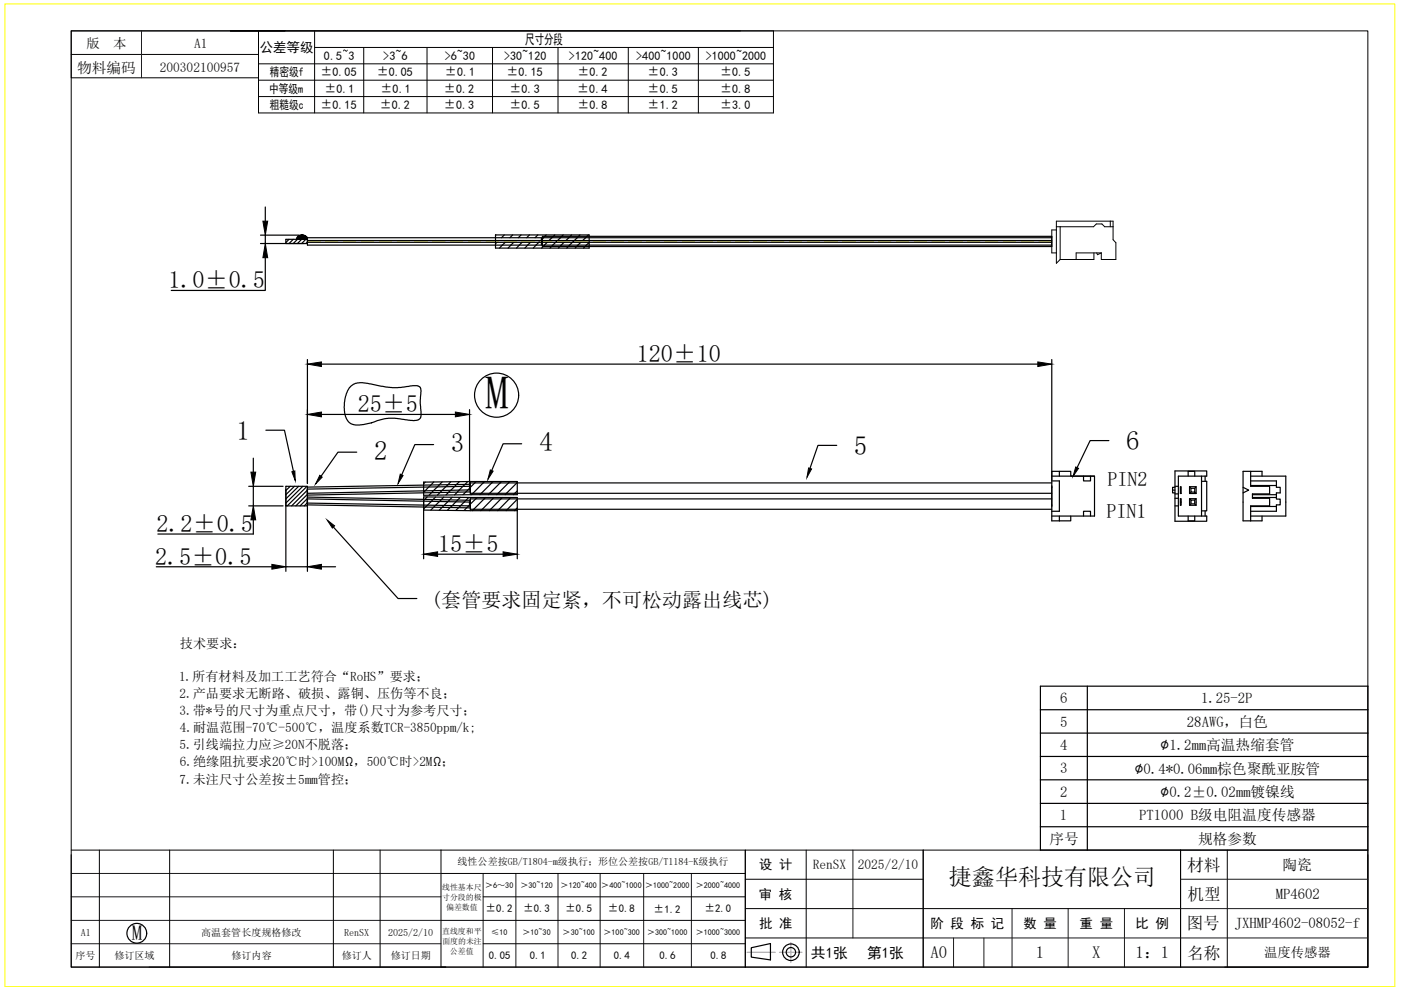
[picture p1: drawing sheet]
<svg xmlns="http://www.w3.org/2000/svg" width="297mm" height="210mm" viewBox="0 0 297 210" stroke-linecap="round" stroke-linejoin="round" font-family="sans-serif">
<g fill="none" stroke="#030000" stroke-width=".21">
<path d="M15.1 6.5h274.9v198.5h-274.9zM15.1 6.5h39.7v10h-39.7zM15.1 11.5h39.7M54.8 6.5h109.2v17.4h-109.2zM54.8 17h109.2M54.8 13.5h109.2M60.4 6.5h-11.6h108.2M66.7 6.5v17.4M66.7 10.1h97.3M77.1 10.1v13.8M90.5 10.1v13.8M104.4 10.1v13.8"/>
<path d="M118.3 10.1v13.8M133.2 10.1v13.8M148.1 10.1v13.8M54.8 20.5h109.2M93.5 180.2v24.8M158 180.2v24.8M158 198.9h37.7M158 192.6h92.3M158 186.4h37.7M170.9 180.2v24.8M195.7 180.2h-37.7v24.8M195.7 180.2v24.8h94.3"/>
<path d="M195.7 180.2h94.3v24.8M195.7 180.2v24.8h-37.7M250.3 180.2v24.8M260.2 180.2v24.8M290 181.2v23.8h-30.3"/>
</g>
<g fill="none" stroke="#171823" stroke-width=".21">
<path d="M30 6.5v10M15.1 195.1h78.4M15.1 190.1h78.4M15.1 185.2h78.4M102.4 185.2v19.8M180.8 180.2v18.7M195.7 198.9h94.3M202.2 198.9v6.1M208.6 198.9v6.1M214.6 192.6v12.4M226.5 192.6v12.4M238.4 192.6v12.4"/>
<path d="M250.3 192.6h39.7M250.3 186.4h39.7M15.1 200.1h78.4M31.6 205h62.9"/>
</g>
<path d="M1 .8h294.7v208.4h-294.7z" fill="none" stroke="#ff0" stroke-width=".21"/>
<!-- layer: l -->
<path d="M109.4 185.2v19.8M118.3 185.2v19.8M127.2 185.2v19.8M136.5 185.2v19.8M146.6 185.2v19.8" fill="none" stroke="#171823" stroke-width=".21"/>
<!-- layer: 0 -->
<path d="M15.1 180.2h142.9M15.1 181.2v23.8h142.9M21.1 180.2v24.8M36 180.2v24.8M70.7 180.2v24.8M80.6 180.2v24.8M93.5 195.1h64.5M93.5 185.2h64.5M102.4 190.1h55.6M102.4 200.1h55.6" fill="none" stroke="#030000" stroke-width=".21"/>
<path d="M167.7 199.8v4.3M158.4 201.9h6M165.3 201.9h4.7" fill="none" stroke="#f0f" stroke-width=".25"/>
<g fill="none" stroke="#000" stroke-width=".25">
<path d="M159.3 200.9l4.1-.8v3.4l-4.1-.6z"/>
<circle cx="167.7" cy="201.9" r="1.76"/>
<circle cx="167.7" cy="201.9" r=".99"/>
</g>
<!-- layer: l -->
<path d="M220.6 155.4h69.5M220.6 150.5h69.5M230.5 145.5v34.7M290.1 145.5h-69.5v34.7M220.6 175.3h69.5M220.6 170.3h69.5M220.6 165.3h69.5M220.6 160.4h69.5" fill="none" stroke="#000" stroke-width=".25"/>
<g fill="none" stroke="#000" stroke-width=".25">
<path d="M55.2 49.9h8.2M55.2 51.6h9.4M56.2 54.6v7h-19.9M56.2 43.9v3M56.2 49.9v1.7M60.6 50.7h4.6v.9h-4.6zM61.3 50.7l-.7 .7M62.2 50.7l-.9 .9M62.9 50.7a1.15 1.15 0 0 1 1.2-.9 1.15 1.15 0 0 1 1.1 .9M63.1 50.7l-.9 .9M64 50.7l-.9 .9M64.8 50.7l-.8 .9"/>
<path d="M65.2 50.4h49.6v1.6h-49.6zM65.2 51h157.8M105.1 49.8h19.8v2.8h-19.8zM105.1 49.8v.1M105.7 51l-.6 .7M106.9 49.8l-.6 .6M107.5 51l-1.6 1.6M108.7 49.8l-.6 .6M109.3 51l-1.6 1.6M110.5 49.8l-.6 .6M111.1 51l-1.6 1.6M112.3 49.8l-.6 .6"/>
<path d="M112.8 51l-1.5 1.6M114 49.8l-.6 .6M114.6 51l-1.5 1.6M115 50.1h108v2.2h-108zM115 52h108M115 50.4h108M115.8 49.8l-1 1M117.6 49.8l-2.8 2.8M119.4 49.8l-2.8 2.8M121.2 49.8l-2.8 2.8M123 49.8l-2.8 2.8M124.7 49.8l-2.8 2.8"/>
<path d="M124.9 51.4l-1.2 1.2M223 51.4l-157.8-.1-.4 .3M65.2 76.2v26.3M68.1 77.2h151.9M223 76.2v25.6M53.7 97.1v3M56.4 91.2h3.9l1.9 8.7M68.1 87.9h28.4M74.1 82.2l.2-.3a3.9 3.9 0 0 1 3.9-.5l5 .8h1.7l2.6-.4h1a1.14 1.14 0 0 1 .7 1.6l-.1 2.2 .2 2.6-.2 .4-.4 .4-.4 .1-2.3-.1a9.9 9.9 0 0 0-6.6 .4l-2.6 .6a2.66 2.66 0 0 1-3.3-1.2l-.1-.1a7.7 7.7 0 0 1 .7-6.5zM75.6 95.9h-3.9l-3.6 5.1M91.9 94.3h-3.9l-2.8 6.4M99.6 86.9v17l-34.4 .7"/>
<path d="M110.6 94.1h-3.9l-2.4 5.7M177.4 94.4h-4l-1.7 4.9M235.1 93.4h-4l-2.7 5.7M52.7 103.1h7.3M52.7 107.3h7.3M53.7 110.2v3h-20.2M53.7 103.1v4.2M60.6 103.1h4.6v4.2h-4.6zM60.6 103.1h.1M60.6 103.7v17.4M61.5 103.1l-.9 .9M62.4 103.1l-1.8 1.8"/>
<path d="M63.3 103.1l-2.7 2.7M64.2 103.1l-3.6 3.6M65.1 103.1l-4.2 4.2M65.2 103.9l-3.4 3.4M65.2 104.8l-2.5 2.5M65.2 105.7l-1.6 1.6M65.2 106.6l-.7 .7M65.2 103.6v17.5M65.2 105.8l34.4 .7M65.2 105.4l34.5 .7M65.2 106.7l34.4 .6M65.2 107l34.5 .7"/>
<path d="M70.7 111.7l13.7 15.2h4M89.8 102.2l19.9-.1v2.8l-19.9 .1zM89.8 118.5v-13.1l19.9 .1v13M89.8 108.1l19.9 .2M90.2 102.2l-.4 .4M90.6 105.4l-.8 .7M92 102.2l-2.2 2.1M92.4 105.4l-2.6 2.5M92.8 117.5h13.9M93.8 102.2l-2.8 2.8M94.1 105.4l-2.8 2.7M95.6 102.1l-2.9 2.9"/>
<path d="M95.9 105.4l-2.8 2.8M97.4 102.1l-2.8 2.8M97.6 105.4l-2.7 2.8M99.2 102.1l-2.8 2.8M99.4 105.5l-2.8 2.7M99.6 107.3v-.8v.8M99.6 103.5h.1v1.1M99.6 103.1l-34.4 .6M99.7 105.8v1.1h-.1M99.7 102.4h123.3M99.7 104.6h123.3M99.7 105.8v2.2h123.3"/>
<path d="M99.7 105.8h123.3M99.7 102.7l-34.5 .6M99.7 104.3l-34.5 .7M99.7 102.1v2.5M101 102.1l-2.8 2.8M101.2 105.5l-2.8 2.7M102.8 102.1l-2.8 2.8M102.9 105.5l-2.8 2.8M104.5 102.1l-2.7 2.8M104.7 105.5l-2.8 2.8M106.3 102.1l-2.8 2.8M106.5 105.5l-2.8 2.8"/>
<path d="M108.1 102.1l-2.8 2.8M108.3 105.5l-2.8 2.8M109.7 105.9l-2.4 2.4M109.7 107.7l-.6 .6M109.7 102.3l-2.6 2.6M109.7 104.1l-.8 .8M223 103v4.5M33.1 120.2h24.5M60.6 120.2h4.6M68.1 120.2h3M290 145.5v34.7h-69.4"/>
<circle cx="105.3" cy="83.8" r="4.7"/>
<circle cx="29" cy="197.9" r="2.1"/>
</g>
<!-- layer: 0 -->
<g fill="none" stroke="#000" stroke-width=".25">
<path d="M224.6 99.9v1.1M249.1 99.9h6.7v1.1h-6v8.4h6v1.1h-6.7zM265.2 99.9h-1.6v10.5h4v-1M223 109.4h9.1v-8.4h-5.1v-1.1h-4v10.5h1.6M223 102h1.6v6.4h-1.6M223 101h9.1M224.6 109.4v1M227 109.4v1h-2.4M229.7 101v1h1.5v-1M229.7 109.4v-1h1.5v1M248.6 103.9h.5M249.1 103.3h-.5v1.2h.5"/>
<path d="M249.1 107.3h.7M249.1 105.6h.7M249.1 104.7h.7M249.1 103.1h.7M250.3 105.7h.1v1.4h-.1zM250.3 103.2h.1v1.4h-.1zM251.9 109.4v1h1.4v-1M251.9 101v-1.1h1.4v1.1M252.2 105.7h1.4v1.4h-1.4zM252.2 103.2h1.4v1.4h-1.4M252.2 105.7l.3 .3M252.2 103.2v1.4"/>
<path d="M252.2 103.2l.3 .3M252.5 106.8v-.8h.8v.8M252.5 103.5h.8v.8h-.8zM252.5 104.3l-.3 .3M253.3 106.8h-.8l-.3 .3M253.3 106.8l.3 .3M253.3 104.3l.3 .3M253.6 105.7l-.3 .3M253.6 103.2l-.3 .3M254.7 101v8.4M254.7 102.1h1.1v6.2h-1.1M255.5 101v1.1"/>
<path d="M255.5 108.3v1.1M263.6 103.3l1.1 .6-1.1 .6M265.2 102h5.4v1.3h.8v1.2h-.8v1.3h.8v1.2h-.8v1.4h-5.4M265.2 101h7.4v8.4h-7.4M265.2 102.9h5.4M265.2 107.4h5.4M265.5 105.5h5.1M265.5 104.9h5.1M267.6 101v-1.1h-2.4v3.2h4v1.6h-3.7v.9h3.7v1.7h-4v3.1"/>
</g>
<g fill="#000" stroke="#000" stroke-width=".21">
<path d="M55.7 46.9h1.1l-.6 3zM56.2 51.6l.6 3h-1.1zM65.2 77.2l2.9-.5v1zM220 76.7l3 .5-3 .5zM61.9 100l.6-.1 .1 2zM65.2 87.9l2.9-.5v1zM96.5 87.4l3.1 .5-3.1 .5zM104 99.6l.5 .3-1.1 1.7zM171.4 99.2l.7 .2-1 1.8zM228.1 99l.6 .3-1.2 1.7zM53.2 100.1h1l-.5 3zM53.7 107.3l.5 2.9h-1z"/>
<path d="M65.2 120.2l2.9-.5v1zM67.8 100.8l.5 .4-1.4 1.4zM69.4 110.3l1.5 1.2-.4 .5zM84.9 100.5l.6 .3-1.1 1.7zM89.8 117.5l3-.5v1zM106.7 117l3 .5-3 .5zM57.6 119.7l3 .5-3 .5z"/>
<path d="M63.9 49.9h.4zM63.7 49.9h.6z"/>
<path d="M63.7 49.9h.8zM63.5 49.9h1z"/>
<path d="M63.5 49.9l1.2 .1zM63.4 50h1.3z"/>
<path d="M63.4 50l1.5 .2-.2-.2zM63.2 50.2l.2-.2 1.5 .2z"/>
<path d="M63.2 50.2l1.8 .1-.1-.1zM63.2 50.2l1.8 .1h-1.9z"/>
<path d="M63.1 50.3l2 .1-.1-.1zM63.1 50.3l2 .1h-2.1z"/>
<path d="M63 50.4l2.1 .2v-.2zM63 50.4l2.1 .2h-2.2z"/>
<path d="M62.9 50.6l2.3 .1-.1-.1zM62.9 50.6l2.3 .1h-2.3z"/>
</g>
<g fill="none" stroke="#ff0" stroke-width=".25">
<path d="M65.2 51.2h2.6M69.1 51.2h2.5M72.9 51.2h2.5M76.7 51.2h2.5M80.5 51.2h2.5M84.2 51.2h2.5M88 51.2h2.5M91.8 51.2h2.5M95.6 51.2h2.5M99.3 51.2h2.6M103.1 51.2h2.5M106.9 51.2h2.5"/>
<path d="M110.7 51.2h2.5M114.5 51.2h2.5M118.3 51.2h2.5M122 51.2h2.6M125.8 51.2h2.5M129.6 51.2h2.5M133.4 51.2h2.5M137.1 51.2h2.6M141 51.2h2.5M144.7 51.2h2.5M148.5 51.2h2.5M152.3 51.2h2.5"/>
<path d="M156.1 51.2h2.5M159.8 51.2h2.6M163.6 51.2h2.5M167.4 51.2h2.5M171.2 51.2h2.5M174.9 51.2h2.6M178.8 51.2h2.5M182.5 51.2h2.6M186.3 51.2h2.5M190.1 51.2h2.5M193.9 51.2h2.5M197.6 51.2h2.6"/>
<path d="M201.5 51.2h2.4M205.2 51.2h2.5M209 51.2h2.5M212.8 51.2h2.5M216.6 51.2h2.5M220.3 51.2h2.7"/>
</g>
<!-- layer: QOUOS -->
<path d="M224 48.8h-1v4.8h1M224 48.1h7.8l.6-.6h1.2l.6 .6h1.8M224.8 48.1v6.9M231.9 53.6v1.4h-7.1M232.5 53.6l.2 .4 .8-.4M233.5 53.6h-5.3v1.4M233.5 53.6v1.4h3.1v-3.5l-.6-.7v-3.9h-12v8.9l.8-.8M235.4 46.9v1.2" fill="none" stroke="#000" stroke-width=".21"/>
<text font-size="9.9" x="102.9" y="86.7">M</text>
<g font-size="5.7">
<text x="50.1" y="93.2">1</text>
<text x="95.6" y="95.8">3</text>
<text x="114.4" y="95.7">4</text>
<text x="238.8" y="95.4">6</text>
<text x="79.3" y="97.4">2</text>
<text x="181" y="96.4">5</text>
</g>
<g font-size="5.1">
<text x="35.7" y="61.1">1.0±0.5</text>
<text x="135" y="76.7">120±10</text>
<text x="75.8" y="87.4">25±5</text>
<text x="33.2" y="112.7">2.2±0.5</text>
<text x="32.9" y="119.7">2.5±0.5</text>
<text x="92.9" y="117">15±5</text>
</g>
<text font-size="4.9" x="201.2" y="187.6">捷鑫华科技有限公司</text>
<text font-size="4.5" x="27.9" y="199.2">M</text>
<g font-size="4.3">
<text x="234.8" y="103">PIN2</text>
<text x="234.6" y="109.9">PIN1</text>
<text x="91.4" y="128.7">(套管要求固定紧，不可松动露出线芯)</text>
</g>
<g font-size="3.5">
<text x="251.7" y="184.6">材料</text>
<text x="251.8" y="190.8">机型</text>
<text x="251.6" y="197">图号</text>
<text x="197.3" y="203.2">A0</text>
<text x="219.6" y="203.2">1</text>
<text x="231.5" y="203.2">X</text>
<text x="240.8" y="203.1">1：1</text>
<text x="251.7" y="203.2">名称</text>
</g>
<g font-size="3.4">
<text x="246" y="159">∅1.2mm高温热缩套管</text>
<text x="240.5" y="164">∅0.4*0.06mm棕色聚酰亚胺管</text>
<text x="246" y="168.9">∅0.2±0.02mm镀镍线</text>
</g>
<g font-size="3.1">
<text x="16.3" y="15.4">物料编码</text>
<text x="224.8" y="149.1">6</text>
<text x="254.7" y="149.1">1.25-2P</text>
<text x="224.8" y="154">5</text>
<text x="251.7" y="154.1">28AWG，白色</text>
<text x="224.8" y="159">4</text>
<text x="224.8" y="164">3</text>
<text x="224.7" y="173.9">1</text>
<text x="224.8" y="168.9">2</text>
<text x="241.5" y="173.9">PT1000 B级电阻温度传感器</text>
<text x="222.5" y="178.9">序号</text>
<text x="254" y="178.9">规格参数</text>
<text x="271.9" y="184.5">陶瓷</text>
<text x="270.5" y="190.7">MP4602</text>
<text x="261.8" y="196.7">JXHMP4602-08052-f</text>
<text x="171.9" y="203">共1张</text>
<text x="183.8" y="203.1">第1张</text>
</g>
<g font-size="2.9">
<text x="55.1" y="11.1">公差等级</text>
<text x="111.4" y="9.3">尺寸分段</text>
<text x="197.3" y="196.8">阶 段 标 记</text>
<text x="217" y="196.8">数 量</text>
<text x="228.9" y="196.8">重 量</text>
<text x="240.7" y="196.8">比 例</text>
</g>
<g font-size="2.8">
<text x="18.3" y="10.1">版</text>
<text x="24" y="10.1">本</text>
<text x="41.1" y="10.1">A1</text>
<text x="33.9" y="15.3">200302100957</text>
<text x="38.1" y="137.4">技术要求：</text>
<text x="38" y="144.4">1.所有材料及加工工艺符合“RoHS”要求；</text>
<text x="38.1" y="148">2.产品要求无断路、破损、露铜、压伤等不良；</text>
<text x="38.1" y="151.6">3.带*号的尺寸为重点尺寸，带()尺寸为参考尺寸；</text>
<text x="38.1" y="155.3">4.耐温范围-70℃-500℃，温度系数TCR-3850ppm/k;</text>
<text x="38.1" y="158.9">5.引线端拉力应≥20N不脱落；</text>
<text x="38.1" y="166.1">7.未注尺寸公差按±5mm管控；</text>
<text x="38.1" y="162.5">6.绝缘阻抗要求20℃时&gt;100MΩ，500℃时&gt;2MΩ；</text>
<text x="172.3" y="184.3">RenSX</text>
<text x="181.9" y="184.3">2025/2/10</text>
<text x="268" y="203">温度传感器</text>
</g>
<g font-size="2.8" fill="#030000">
<text x="160.9" y="184.3">设 计</text>
<text x="160.9" y="190.6">审 核</text>
<text x="160.9" y="196.8">批 准</text>
</g>
<g font-size="2.6">
<text x="57.2" y="16.2">精密级f</text>
<text x="67.9" y="16.2">±0.05</text>
<text x="68.7" y="12.7">0.5</text>
<text x="72.5" y="12.7">~</text>
<text x="73.9" y="12.7">3</text>
<text x="79.9" y="16.2">±0.05</text>
<text x="81.3" y="12.7">&gt;3~6</text>
<text x="94.3" y="12.7">&gt;6~30</text>
<text x="94.3" y="16.2">±0.1</text>
<text x="106.9" y="12.7">&gt;30~120</text>
<text x="107.4" y="16.2">±0.15</text>
<text x="120.6" y="12.7">&gt;120~400</text>
<text x="122.4" y="16.2">±0.2</text>
<text x="134.9" y="12.7">&gt;400~1000</text>
<text x="137.3" y="16.2">±0.3</text>
<text x="149.6" y="12.7">&gt;1000~2000</text>
<text x="152.7" y="16.2">±0.5</text>
<text x="57.1" y="19.6">中等级m</text>
<text x="57.2" y="23.1">粗糙级c</text>
<text x="67.9" y="23.1">±0.15</text>
<text x="68.8" y="19.7">±0.1</text>
<text x="80.5" y="23.1">±0.2</text>
<text x="80.7" y="19.7">±0.1</text>
<text x="94.1" y="23.1">±0.3</text>
<text x="94.1" y="19.7">±0.2</text>
<text x="108" y="23.1">±0.5</text>
<text x="108" y="19.7">±0.3</text>
<text x="122.4" y="19.7">±0.4</text>
<text x="122.4" y="23.1">±0.8</text>
<text x="137.3" y="23.1">±1.2</text>
<text x="137.3" y="19.7">±0.5</text>
<text x="152.7" y="23.1">±3.0</text>
<text x="152.7" y="19.7">±0.8</text>
</g>
<g font-size="2.3">
<text x="102.9" y="193.4">±0.2</text>
<text x="110.9" y="193.4">±0.3</text>
<text x="119.8" y="193.4">±0.5</text>
<text x="128.9" y="193.4">±0.8</text>
<text x="138.6" y="193.5">±1.2</text>
<text x="149.3" y="193.4">±2.0</text>
<text x="103.7" y="203.4">0.05</text>
<text x="112.3" y="203.4">0.1</text>
<text x="121.1" y="203.4">0.2</text>
<text x="130.1" y="203.4">0.4</text>
<text x="139.8" y="203.4">0.6</text>
<text x="150.6" y="203.4">0.8</text>
</g>
<g font-size="2.1">
<text x="97" y="183.5">线性公差按GB/T1804-m级执行；形位公差按GB/T1184-K级执行</text>
<text x="16" y="203.4">序号</text>
<text x="17.1" y="198.4">A1</text>
<text x="24.2" y="203.4">修订区域</text>
<text x="42.7" y="198.4">高温套管长度规格修改</text>
<text x="49.1" y="203.4">修订内容</text>
<text x="72.5" y="203.4">修订人</text>
<text x="73" y="198.4">RenSX</text>
<text x="82.3" y="198.4">2025/2/10</text>
<text x="82.8" y="203.4">修订日期</text>
</g>
<g font-size="1.7">
<text x="93.8" y="188.6">线性基本尺</text>
<text x="93.8" y="190.8">寸分段的极</text>
<text x="102.9" y="188.3">＞6～30</text>
<text x="110.3" y="188.3">＞30~120</text>
<text x="118.9" y="188.3">＞120~400</text>
<text x="127.5" y="188.3">＞400~1000</text>
<text x="136.8" y="188.3">＞1000~2000</text>
<text x="147.5" y="188.3">＞2000~4000</text>
<text x="93.8" y="197.9">直线度和平</text>
<text x="94.6" y="193">偏差数值</text>
<text x="93.8" y="200.1">面度的未注</text>
<text x="95.4" y="202.3">公差值</text>
<text x="104.2" y="198.2">≤10</text>
<text x="110.8" y="198.2">＞10~30</text>
<text x="119.3" y="198.2">＞30~100</text>
<text x="128" y="198.2">＞100~300</text>
<text x="137.2" y="198.2">＞300~1000</text>
<text x="147.5" y="198.2">＞1000~3000</text>
</g>
</svg>
